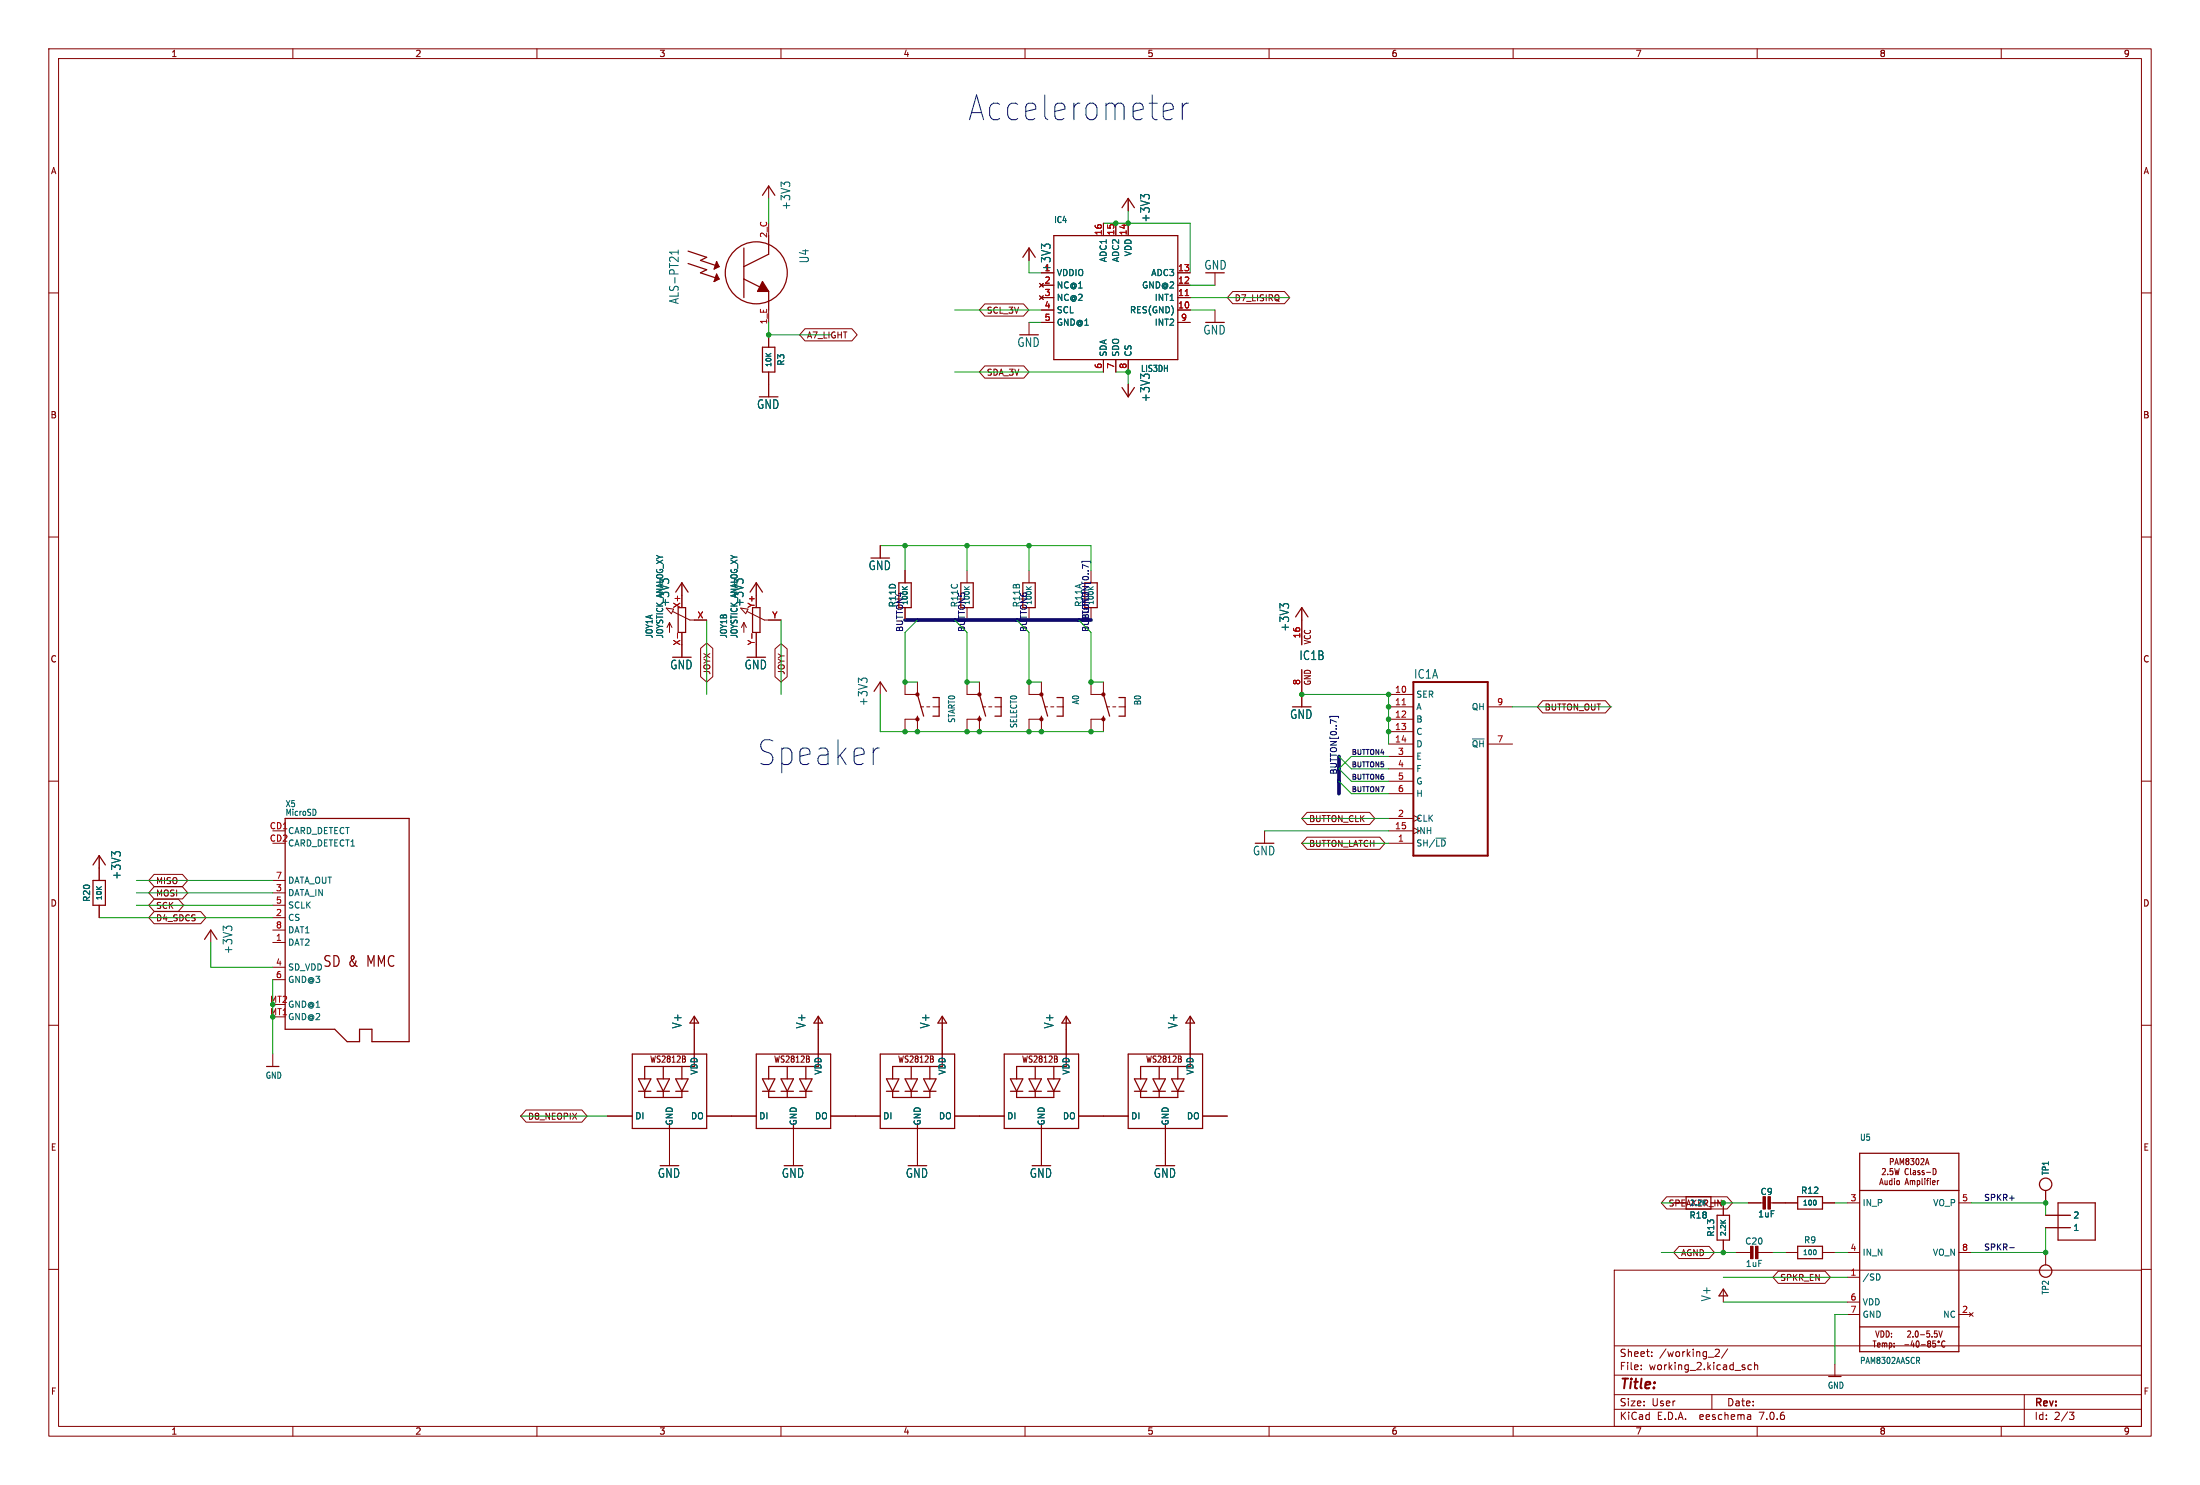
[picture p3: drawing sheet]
<svg xmlns="http://www.w3.org/2000/svg" width="451mm" height="304mm" viewBox="0 0 451 304" stroke-linecap="round" stroke-linejoin="round" font-family="sans-serif">
<g fill="none" stroke="#840000" stroke-width=".2">
<path d="M10 10h430.7v284.2h-430.7zM12 12h426.7v280.2h-426.7zM60 10v2M110 10v2M160 10v2M210 10v2M260 10v2M310 10v2M360 10v2M410 10v2M157.5 38.1v2.5M10 60h2"/>
<path d="M210.8 50.8v2.5M213 58l.7 .8M213.4 58.4h2.5M213.7 58l-.7 .8M226.1 45.7v2.6M228.6 45.7v2.6M231.1 40.6v2.6M231.1 45.7v2.6M241.3 58.4h2.5M241.3 55.9h2.5M248.9 55.9v2.5M252.5 59.7h10.7l1 1.3-1 1.2h-10.7l-1-1.2z"/>
<path d="M438.7 60h2M157.5 68.6v2.5M157.5 76.2v5.1M164.9 67.3h9.6l1.1 1.3-1.1 1.2h-9.6l-1.1-1.2zM201.7 62.3h8l1.1 1.2-1.1 1.2h-8l-1-1.2zM201.7 75h8.1l1 1.2-1 1.2h-8.1l-1-1.2zM210.8 66v2.6M213 60.6l.7 .7M213.4 63.5h2.5M213.4 61h2.5M213.4 66h2.5M213.7 60.6l-.7 .7"/>
<path d="M226.1 73.7v2.5M228.6 73.7v2.5M231.1 73.7v2.5M231.1 78.7v2.6M241.3 63.5h2.5M241.3 61h2.5M241.3 66h2.5M248.9 63.5v2.5M10 110h2M139.7 119.4v2.5M154.9 119.4v2.5M180.3 111.8v2.5"/>
<path d="M185.4 116.8v2.6M198.1 116.8v2.6M210.8 116.8v2.6M438.7 110h2M136.5 124.6l1 1.1 .5-.9M137.2 127.5v2M137.2 127.5l-.5 1M137.2 127.5l.5 1M137.8 125.2l3.6 1.8h3.4M139.7 129.5v5.1M143.5 132.8l1.3-1.1 1.2 1.1v5.8l-1.2 1.1-1.3-1.1zM151.7 124.6l1.1 1.1 .4-.9"/>
<path d="M152.4 127.5v2M152.4 127.5l-.5 1M152.4 127.5l.5 1M153.1 125.2l3.5 1.8h3.4M154.9 129.5v5.1M158.8 132.9l1.2-1.1 1.3 1.1v5.7l-1.3 1.1-1.2-1.1zM180.3 139.7v2.5M185.4 139.7v2.5h2.6v-2.5M198.1 139.7v2.5h2.6v-2.5M210.8 139.7v2.5h2.6v-2.5M223.5 139.7v2.5h2.6v-2.5M266.7 124.5v7.6"/>
<path d="M266.7 137.2v7.6M10 160h2M185.4 149.9v-2.6h2.6v2.6M188.6 144.8h.6M189.9 144.8h.6M191.1 144.8h1.3M198.1 149.9v-2.6h2.6v2.6M201.3 144.8h.6M202.6 144.8h.6M203.8 144.8h1.3M210.8 149.9v-2.6h2.6v2.6M214 144.8h.6"/>
<path d="M215.3 144.8h.6M216.5 144.8h1.3M223.5 149.9v-2.6h2.6v2.6M226.7 144.8h.6M228 144.8h.6M229.2 144.8h1.3M284.5 142.2h5.1M284.5 144.8h5.1M284.5 147.3h5.1M284.5 149.9h5.1M284.5 152.4h5.1M284.5 154.9h5.1"/>
<path d="M284.5 157.5h5.1M304.8 144.8h5.1M304.8 152.4h5.1M316 143.5h12.9l1.1 1.3-1.1 1.2h-12.9l-1-1.2zM438.7 160h2M20.3 175.3v5M31.6 179.1h5.8l1.1 1.2-1.1 1.3h-5.8l-1.1-1.3zM259.1 170.2v2.5M267.8 166.4h12.8l1.1 1.2-1.1 1.3h-12.8l-1.1-1.3zM267.8 171.5h14.9l1.1 1.2-1.1 1.3h-14.9l-1.1-1.3zM284.5 160h5.1M284.5 172.7h5.1"/>
<path d="M284.5 170.2h5.1M284.5 167.6h5.1M284.5 162.6h5.1M289.6 169.5l1.2 .7-1.2 .6M20.3 185.4v2.6M31.6 186.7h9.5l1.1 1.3-1.1 1.2h-9.5l-1.1-1.2zM31.6 181.6h5.8l1.1 1.3-1.1 1.2h-5.8l-1.1-1.2zM31.6 184.2h5l1 1.2-1 1.3h-5l-1.1-1.3zM43.2 190.5v2.5M55.9 193h2.5M55.9 188h2.5M55.9 182.9h2.5"/>
<path d="M55.9 198.1h2.5M55.9 185.4h2.5M55.9 180.3h2.5M55.9 190.5h2.5M10 210h2M55.9 200.7h2.5M55.9 215.9v2.5M140.4 217v.4M142.2 208.3v7.6M165.8 217v.4M167.6 208.3v7.6M191.2 217v.4"/>
<path d="M193 208.3v7.6M216.6 217v.4M218.4 208.3v7.6M242 217v.4M243.8 208.3v7.6M438.7 210h2M107.8 227.4h11.4l1.1 1.2-1.1 1.2h-11.4l-1.1-1.2zM124.5 228.6h5M137.2 231.1v7.7M144.8 228.6h10.1M162.6 231.1v7.7M170.2 228.6h10.1"/>
<path d="M188 231.1v7.7M195.6 228.6h10.1M213.4 231.1v7.7M221 228.6h10.1M238.8 231.1v7.7M246.4 228.6h5.1M385.7 239.5l.4-.2 .2 .4-.7 .9h.7M387.3 238l.5-.2v-.4l-.5-.1v1.3M387.8 239.3h-.5l-.1 .6h.5l.1 .6-.2 .1-.4-.1M388.2 239.3l.2 1.3 .2-.9 .2 .9 .3-1.3M388.2 238.6l.4-1.3 .3 1.3M388.3 238.2h.5"/>
<path d="M389.3 238.6v-1.3l.3 .9 .4-.9v1.3M390.7 237.8l-.2-.2 .2-.3h.2l.2 .2-.2 .3M390.7 237.8l-.2 .3 .2 .5h.2l.2-.3-.2-.5M390.7 237.8h.2M391 239.5l-.1-.1a.62 .62 0 0 0-.7 .5 .62 .62 0 0 0 .4 .7l.4-.1M391.4 239.3v1.1l.2 .2M391.4 237.3h.7l-.3 .5 .3 .1v.5l-.2 .2-.5-.2M392 239.8h.4v.8M392.7 237.4l.1-.1a.72 .72 0 0 1 0 1.3 .94 .94 0 0 1-.1-1.2zM393.3 239.8h-.2l-.2 .1 .1 .2 .3 .1v.3h-.4M393.6 237.4l.4-.1 .2 .4-.7 .9h.7M394.2 239.8h-.3l-.1 .1v.2l.4 .1v.3h-.4"/>
<path d="M394.5 238.6l.3-1.3 .4 1.3M394.6 238.2h.5M396 239.3a.64 .64 0 0 1 .7 .7 .64 .64 0 0 1-.7 .6zM10 260h2M341.4 245.1h12.4l1.1 1.3-1.1 1.2h-12.4l-1-1.2zM344 255.3h6.2l1 1.2-1 1.3h-6.2l-1.1-1.3zM353.1 246.4v2.5M353.1 254v2.5M355.6 256.5h3.3M358.1 246.4h3.3M359.9 256.5h3.3M362.5 246.4h5.8"/>
<path d="M365.8 256.5h2.5M373.4 246.4h2.5M373.4 256.5h2.5M378.5 246.4h2.5M378.5 256.5h2.5M385.1 242.7l.4-1.3 .3 1.3M385.2 242.3h.5M386.2 241.8v.8l.4-.1M386.6 241.8v.9M386.7 240.5v.1M387.6 241.9l-.3-.1-.2 .2 .1 .6h.4M387.6 241.4v1.3"/>
<path d="M388.1 241.4v.1M388.1 241.8v.9M388.7 241.9l.3-.1 .2 .2v.4l-.2 .3-.4-.3zM390.3 242.7l.3-1.3 .4 1.3M390.4 242.3h.5M391.4 241.9l.3-.1 .1 .2M391.4 241.8v.9M391.8 242l.2-.2 .2 .1 .1 .8M391.8 242v.7M392.4 240.1l-.5 .2 .2 .3 .3-.1M392.8 241.9l.3-.1 .2 .2-.1 .6h-.4M392.8 241.8v1.3"/>
<path d="M393.8 241.4v1.1l.1 .2M394.3 241.4v.1M394.3 241.8v.9M394.7 240.1h.8M394.7 241.8h.4M395.1 241.4l-.2 .2v1.1M395.5 241.4v.1M395.5 241.8v.9M395.9 242.2l.6-.1-.1-.2-.3-.1-.2 .2 .1 .6h.4M396.9 241.8v.9M397.2 241.8l-.3 .2M401.3 246.4h2.6"/>
<path d="M401.3 256.5h2.6M419.1 243.8v2.6M419.1 256.5v2.6M419.1 251.5h5.1M419.1 248.9h5.1M438.7 260h2M330.7 260.2h108v32h-108zM330.7 275.7h108M336.3 279.6v.2M338.4 277.7v.2M338.4 276.9v.2M351.4 276.5l.6-.1 .3 .4-1 1.1h1"/>
<path d="M353.1 264.2v2.5M354 276.3l-1.3 1.9M358.8 279.6h-.4l-.3 .2 .2 .7h.5M359.5 279.7l.2-.1h.3l.1 1M359.5 279.1v1.5M364.3 260.4h9.6l1.1 1.2-1.1 1.3h-9.6l-1.1-1.3zM375.9 279.4v2.5M378.5 261.6h2.5M378.5 269.2h2.5M378.5 266.7h2.5M383.7 274.7h.7M384 274.7v1.2"/>
<path d="M384.3 272.6l.3 1.3 .4-1.3M384.7 275.5l.5-.1-.1-.3h-.3l-.1 .2v.6h.4M385.4 272.6a.64 .64 0 0 1 .6 .6 .64 .64 0 0 1-.6 .7zM385.6 275.2l.3-.1 .2 .2M385.6 275.1v.8M386.1 275.3l.2-.2h.2l.1 .8M386.1 275.3v.6M386.4 272.6a.64 .64 0 0 1 .7 .6 .64 .64 0 0 1-.7 .7zM387.1 275.1h.3l.2 .2-.1 .6h-.4M387.1 275.1v1.2M387.5 273.8v.1M387.5 273.1v.1"/>
<path d="M388.1 275.8v.1M388.1 275.1v.2M390.2 275.4h.9M390.8 272.7l.4-.1 .2 .4-.6 .9h.6M391.8 274.6l-.3 .9h.7M391.9 273.8v.1M392 275.1v.8M392.5 272.7l.1-.1a.72 .72 0 0 1 0 1.3 .94 .94 0 0 1-.1-1.2zM392.7 274.7h.1a.72 .72 0 0 1 0 1.2 .94 .94 0 0 1-.1-1.2zM393.5 273.4h.8M393.6 275.4h.9M395.1 275.2l-.2-.2 .2-.3h.2l.2 .2-.2 .3"/>
<path d="M395.1 275.2l-.2 .2 .2 .5h.2l.2-.2-.2-.5M395.1 275.2h.2M395.3 272.6h-.5l-.1 .6h.6v.6l-.1 .1-.5-.1M395.8 273.8v.1M396.5 274.7h-.5l-.1 .6 .6-.1v.6l-.1 .1-.5-.1M396.8 272.6h-.5v.6h.5v.6l-.1 .1-.4-.1M397.2 272.6l.4 1.3 .3-1.3M398.5 274.8l-.1-.1a.62 .62 0 0 0-.7 .5 .62 .62 0 0 0 .5 .7l.3-.1M401.3 269.2h2.6M403.5 268.9l.7 .7M404.2 268.9l-.7 .7M60 292.2v2"/>
<path d="M110 292.2v2M160 292.2v2M210 292.2v2M260 292.2v2M310 292.2v2M330.7 288.7h108M330.7 285.7h108M330.7 281.7h108M336.3 280.4v.2M350.7 285.7v3M358.6 289.8l.1 1M358.7 290.7l-.2 .1"/>
<path d="M358.7 290.1l-.2 .1M360 292.2v2M410 292.2v2M414.7 285.7v6.5M424 289.3h.9l-.5 .5 .4 .2 .1 .5-.3 .3h-.4"/>
<circle cx="397.2" cy="274.8" r=".17"/>
</g>
<g fill="#840000" stroke="#840000" stroke-width=".2">
<path d="M361.2 245.1h.5v2.6h-.5z"/>
<path d="M362.2 245.1h.5v2.6h-.5z"/>
<path d="M358.6 255.3h.6v2.5h-.6z"/>
<path d="M359.7 255.3h.5v2.5h-.5z"/>
<circle cx="200.7" cy="142.2" r=".33"/>
<circle cx="200.7" cy="147.3" r=".33"/>
<circle cx="226.1" cy="142.2" r=".33"/>
<circle cx="226.1" cy="147.3" r=".33"/>
<circle cx="188" cy="142.2" r=".33"/>
<circle cx="188" cy="147.3" r=".33"/>
<circle cx="213.4" cy="142.2" r=".33"/>
<circle cx="213.4" cy="147.3" r=".33"/>
</g>
<g fill="none" stroke="#840000" stroke-width=".25">
<path d="M141 54l3.8 1.2-1.3 .7 3.8 1.3M141 51.4l3.8 1.3-1.3 .6 3.8 1.3M146.6 54.6h.5l-.5 .3zM146.8 56.6l.3 .3h-.3v-.5l-.2 .8h.2l-.2 .2 .5-.2-.8 .5M146.8 53.6l-.5 1.5 1-.5M146.8 53.6v1M146.8 54.1l.3 .3h-.3M146.8 53.6l.5 1M147.3 57.2l-.5-1.1-.5 1.6M147.3 57.2l-1 .5M152.4 50.8v10.2M152.4 57.2l5.1 2.5v3.8"/>
<path d="M156.2 40l1.3-1.9 1.2 1.9M157.5 48.3v3.8l-5.1 2.5M209.5 52.7l1.3-1.9 1.3 1.9M215.9 48.3h25.4v25.4h-25.4zM229.9 42.5l1.2-1.9 1.3 1.9M156.2 71.1h2.5v5.1h-2.5zM229.9 79.4l1.2 1.9 1.3-1.9M184.1 119.4h2.6v5.1h-2.6zM196.8 119.4h2.6v5.1h-2.6zM209.5 119.4h2.6v5.1h-2.6zM222.2 119.4h2.6v5.1h-2.6zM138.4 121.3l1.3-1.9 1.3 1.9"/>
<path d="M138.9 124.5h1.6v5h-1.6zM153.7 121.3l1.2-1.9 1.3 1.9M154.2 124.5h1.5v5h-1.5zM265.4 126.4l1.3-1.9 1.3 1.9M179.1 141.6l1.2-1.9 1.3 1.9M188 142.2l1.2 4.5M188 146.7v.6M191.1 142.9h1.3v3.8h-1.3M200.7 142.2l1.2 4.5M200.7 146.7v.6M203.8 142.9h1.3v3.8h-1.3M213.4 142.2l1.2 4.5"/>
<path d="M213.4 146.7v.6M216.5 142.9h1.3v3.8h-1.3M226.1 142.2l1.2 4.5M226.1 146.7v.6M229.2 142.9h1.3v3.8h-1.3M19 177.2l1.3-1.9 1.3 1.9M58.4 167.6h25.4v45.8h-7.6v-2.6h-2.5v2.6h-2.6l-2.5-2.6h-10.2zM19 180.3h2.6v5.1h-2.6zM41.9 192.4l1.3-1.9 1.2 1.9M54.6 218.4h2.5M129.5 215.9h15.3v15.2h-15.3zM135.9 218.4v2.6"/>
<path d="M139.7 218.4v2.6M142.2 215.9v2.5h-10.1v2.6M142.2 208.2l.9 1.4h-1.7zM154.9 215.9h15.3v15.2h-15.3zM161.3 218.4v2.6M165.1 218.4v2.6M167.6 215.9v2.5h-10.1v2.6M167.6 208.2l.9 1.4h-1.7zM180.3 215.9h15.3v15.2h-15.3zM186.7 218.4v2.6M190.5 218.4v2.6M193 215.9v2.5h-10.1v2.6"/>
<path d="M193 208.2l.9 1.4h-1.7zM205.7 215.9h15.3v15.2h-15.3zM212.1 218.4v2.6M215.9 218.4v2.6M218.4 215.9v2.5h-10.1v2.6M218.4 208.2l.9 1.4h-1.7zM231.1 215.9h15.3v15.2h-15.3zM237.5 218.4v2.6M241.3 218.4v2.6M243.8 215.9v2.5h-10.1v2.6M243.8 208.2l.9 1.4h-1.7zM130.8 223.5h2.5"/>
<path d="M130.8 221h2.5l-1.2 2.5zM132.1 223.5v1.3h7.6v-1.3M134.6 223.5h2.6M134.6 221h2.6l-1.3 2.5zM135.9 223.5v1.3M138.4 223.5h2.6M138.4 221h2.6l-1.3 2.5zM156.2 223.5h2.5M156.2 221h2.5l-1.2 2.5zM157.5 223.5v1.3h7.6v-1.3M160 223.5h2.6M160 221h2.6l-1.3 2.5z"/>
<path d="M161.3 223.5v1.3M163.8 223.5h2.6M163.8 221h2.6l-1.3 2.5zM181.6 223.5h2.5M181.6 221h2.5l-1.2 2.5zM182.9 223.5v1.3h7.6v-1.3M185.4 223.5h2.6M185.4 221h2.6l-1.3 2.5zM186.7 223.5v1.3M189.2 223.5h2.6M189.2 221h2.6l-1.3 2.5zM207 223.5h2.5"/>
<path d="M207 221h2.5l-1.2 2.5zM208.3 223.5v1.3h7.6v-1.3M210.8 223.5h2.6M210.8 221h2.6l-1.3 2.5zM212.1 223.5v1.3M214.6 223.5h2.6M214.6 221h2.6l-1.3 2.5zM232.4 223.5h2.5M232.4 221h2.5l-1.2 2.5zM233.7 223.5v1.3h7.6v-1.3M236.2 223.5h2.6M236.2 221h2.6l-1.3 2.5z"/>
<path d="M237.5 223.5v1.3M240 223.5h2.6M240 221h2.6l-1.3 2.5zM381 236.2h20.3v40.7h-20.3zM345.4 245.1h5.1v2.6h-5.1zM351.8 248.9h2.5v5.1h-2.5zM368.3 245.1h5.1v2.6h-5.1zM368.3 255.3h5.1v2.5h-5.1zM381 243.8h20.3M421.6 246.4h7.7v7.6h-7.7zM353.1 264l.8 1.4h-1.7zM381 271.8h20.3"/>
<path d="M374.6 281.9h2.6"/>
<circle cx="154.9" cy="55.9" r="6.3"/>
<circle cx="419.1" cy="242.6" r="1.27"/>
<circle cx="419.1" cy="260.3" r="1.27"/>
</g>
<g fill="none" stroke="#006464" stroke-width=".2">
<path d="M160.7 37.8l-.7-.5v.9M160.9 37.4h.7M234.5 39.9h.8M138.9 51.2v.9M138.9 51.7h-1.7l.5 .4M214 50.5l-.6-.5v.9M214.2 50.1h.8M234.4 40.3l-.7-.5v1M234.4 77.1l-.7-.5v1M176.5 139.4l-.6-.5v.9M176.7 139h.8M184.9 120.2l.5 .5"/>
<path d="M185.9 120.2l-.6 .4M197.6 120.2l.5 .5M198.6 120.2l-.6 .4M210.3 120.2l.5 .5M211.3 120.2l-.6 .4M262.9 124.2l-.7-.5v.9M263.1 123.7h.7M23.5 175l-.6-.5v.9M23.7 174.5h.8M64.7 166v.7M46.4 190.2l-.7-.5v.9M46.6 189.8h.7"/>
<path d="M372 256l.1 .4-.1 .6M372 245.9l.1 .3-.1 .6M384.9 261l.3 .5-.3 .6"/>
</g>
<path d="M242.8 60.5h.7M138.8 129.7v1M154 129.8v.9M287.3 144.4h.7" fill="none" stroke="#a90000" stroke-width=".2"/>
<path d="M156.2 57.7l1.3 2h-2.3z" fill="#840000" stroke="#840000" stroke-width=".25"/>
<path d="M289.6 139.7h15.2v35.6h-15.2z" fill="none" stroke="#840000" stroke-width=".41"/>
<path d="M221.7 115.3v-.3h1.7v.3M272.5 147v-.3h1.7v.3" fill="none" stroke="#000084" stroke-width=".2"/>
<path d="M411.7 255.6h1" fill="none" stroke="#0f0f0f" stroke-width=".2"/>
<path d="M238.9 21.1h.9l.4 .3 .2 .9-2.1 .5M240.2 24.3l-.4 .2h-.9M242.2 21.1v3.4M243.5 21.1a1.13 1.13 0 0 0-1.3 1M179.7 153.2h.4" fill="none" stroke="#0000c2" stroke-width=".2"/>
<path d="M185.4 127h38.1M274.3 157.5v5.1" fill="none" stroke="#000084" stroke-width=".76"/>
<g fill="none" stroke="#009600" stroke-width=".2">
<path d="M157.5 40.6v5.1M210.8 53.3v2.6h2.6M226.1 45.7h17.7v10.2M231.1 43.2v2.5M243.8 58.4h5.1M157.5 66v2.6h12.7M195.6 63.5h17.8M195.6 76.2h30.5M210.8 66h2.6M228.6 76.2h2.5v2.5M243.8 63.5h5.1M243.8 61h20.4"/>
<path d="M180.3 111.8h43.2v5M185.4 111.8v5M198.1 111.8v5M210.8 111.8v5M144.8 127v15.2M160 127v15.2M188 127l-2.6 2.5v10.2h2.6M195.6 127l2.5 2.5v10.2h2.6M208.3 127l2.5 2.5v10.2h2.6M221 127l2.5 2.5v10.2h2.6M180.3 142.2v7.7h45.8M266.7 142.2h17.8v10.2"/>
<path d="M274.3 154.9l2.6 2.6h7.6M284.5 154.9h-7.6l-2.6 2.6 2.6 2.5h7.6M309.9 144.8h20.3M259.1 170.2h25.4M266.7 172.7h17.8M266.7 167.6h17.8M274.3 160l2.6 2.6h7.6M20.3 188h35.6M27.9 185.4h28M27.9 182.9h28M27.9 180.3h28M43.2 193v5.1h12.7"/>
<path d="M55.9 200.7v15.2M106.7 228.6h17.8M340.4 246.4h2.5M340.4 256.5h15.2M353.1 246.4h5M363.2 256.5h2.6M375.9 246.4h2.6M375.9 256.5h2.6M403.9 246.4h15.2v2.5M419.1 251.5v5h-15.2M353.1 261.6h25.4M353.1 266.7h25.4"/>
<path d="M378.5 269.2h-2.6v10.2"/>
</g>
<g fill="#009600" stroke="#009600" stroke-width=".2">
<circle cx="228.6" cy="45.7" r=".46"/>
<circle cx="231.1" cy="76.2" r=".46"/>
<circle cx="157.5" cy="68.6" r=".46"/>
<circle cx="231.1" cy="45.7" r=".46"/>
<circle cx="284.5" cy="142.2" r=".46"/>
<circle cx="284.5" cy="144.8" r=".46"/>
<circle cx="223.5" cy="139.7" r=".46"/>
<circle cx="223.5" cy="149.9" r=".46"/>
<circle cx="266.7" cy="142.2" r=".46"/>
<circle cx="198.1" cy="149.9" r=".46"/>
<circle cx="210.8" cy="149.9" r=".46"/>
<circle cx="200.7" cy="149.9" r=".46"/>
<circle cx="198.1" cy="139.7" r=".46"/>
<circle cx="185.4" cy="139.7" r=".46"/>
<circle cx="213.4" cy="149.9" r=".46"/>
<circle cx="188" cy="149.9" r=".46"/>
<circle cx="185.4" cy="149.9" r=".46"/>
<circle cx="284.5" cy="149.9" r=".46"/>
<circle cx="284.5" cy="147.3" r=".46"/>
<circle cx="353.1" cy="246.4" r=".46"/>
<circle cx="419.1" cy="246.4" r=".46"/>
<circle cx="353.1" cy="256.5" r=".46"/>
<circle cx="419.1" cy="256.5" r=".46"/>
<circle cx="210.8" cy="111.8" r=".46"/>
<circle cx="198.1" cy="111.8" r=".46"/>
<circle cx="210.8" cy="139.7" r=".46"/>
<circle cx="185.4" cy="111.8" r=".46"/>
<circle cx="55.9" cy="205.7" r=".46"/>
<circle cx="55.9" cy="208.3" r=".46"/>
</g>
<g font-size="7.1" fill="#0000c2">
<text x="198.1" y="25.2">Accelerometer</text>
<text x="154.9" y="157.2">Speaker</text>
</g>
<g font-size="3" fill="#840000">
<text x="66" y="198.4">SD &amp;</text>
<text x="75.4" y="198.4">MMC</text>
</g>
<text font-size="2.8" fill="#840000" x="331.7" y="285.1">Title:</text>
<g font-size="2.5" fill="#006464">
<text x="162.1" y="43.1" transform="rotate(-90 162.1 43.1)">+3V3</text>
<text x="235.8" y="45.7" transform="rotate(-90 235.8 45.7)">+3V3</text>
<text x="165.9" y="54" transform="rotate(-90 165.9 54)">U4</text>
<text x="246.6" y="55.4">GND</text>
<text x="139.3" y="62.4" transform="rotate(-90 139.3 62.4)">ALS-PT21</text>
<text x="208.3" y="71.3">GND</text>
<text x="246.4" y="68.7">GND</text>
<text x="155" y="84">GND</text>
<text x="235.8" y="82.5" transform="rotate(-90 235.8 82.5)">+3V3</text>
<text x="177.9" y="117">GND</text>
<text x="137.3" y="124.4" transform="rotate(-90 137.3 124.4)">+3V3</text>
<text x="152.5" y="124.4" transform="rotate(-90 152.5 124.4)">+3V3</text>
<text x="264.3" y="129.5" transform="rotate(-90 264.3 129.5)">+3V3</text>
<text x="137.2" y="137.3">GND</text>
<text x="152.5" y="137.3">GND</text>
<text x="266.1" y="135.4">IC1B</text>
<text x="289.6" y="139.2">IC1A</text>
<text x="177.9" y="144.7" transform="rotate(-90 177.9 144.7)">+3V3</text>
<text x="264.2" y="147.5">GND</text>
<text x="256.6" y="175.4">GND</text>
<text x="25" y="180.3" transform="rotate(-90 25 180.3)">+3V3</text>
<text x="47.8" y="195.5" transform="rotate(-90 47.8 195.5)">+3V3</text>
<text x="139.8" y="210.8" transform="rotate(-90 139.8 210.8)">V+</text>
<text x="165.2" y="210.8" transform="rotate(-90 165.2 210.8)">V+</text>
<text x="190.6" y="210.8" transform="rotate(-90 190.6 210.8)">V+</text>
<text x="216" y="210.8" transform="rotate(-90 216 210.8)">V+</text>
<text x="241.4" y="210.8" transform="rotate(-90 241.4 210.8)">V+</text>
<text x="134.7" y="241.4">GND</text>
<text x="160.1" y="241.4">GND</text>
<text x="185.5" y="241.4">GND</text>
<text x="210.9" y="241.4">GND</text>
<text x="236.3" y="241.4">GND</text>
<text x="350.7" y="266.6" transform="rotate(-90 350.7 266.6)">V+</text>
</g>
<text font-size="2.5" fill="#840000" x="215.5" y="55.8" transform="rotate(-90 215.5 55.8)">+3V3</text>
<g font-size="2.1" fill="#840000">
<text x="331.7" y="280.8">File:</text>
<text x="331.7" y="278.1">Sheet:</text>
<text x="337.8" y="280.8">working_2.kicad_sch</text>
<text x="340" y="278.1">/working_2/</text>
<text x="331.7" y="291">KiCad</text>
<text x="331.7" y="288.2">Size:</text>
<text x="338.4" y="288.2">User</text>
<text x="339.5" y="291">E.D.A.</text>
<text x="348.3" y="291">eeschema</text>
<text x="353.7" y="288.2">Date:</text>
<text x="360.7" y="291">7.0.6</text>
<text x="416.7" y="288.5">Rev:</text>
<text x="416.7" y="291">Id:</text>
<text x="420.8" y="291">2/3</text>
</g>
<g font-size="1.8" fill="#840000">
<text x="35" y="11.9">1</text>
<text x="85" y="11.9">2</text>
<text x="135" y="11.9">3</text>
<text x="185" y="11.9">4</text>
<text x="235" y="11.9">5</text>
<text x="285" y="11.9">6</text>
<text x="335" y="11.9">7</text>
<text x="385" y="11.9">8</text>
<text x="435" y="11.9">9</text>
<text x="10.3" y="35.9">A</text>
<text x="439.1" y="35.9">A</text>
<text x="10.3" y="85.9">B</text>
<text x="439" y="85.9">B</text>
<text x="10.3" y="135.9">C</text>
<text x="268.8" y="132.1" transform="rotate(-90 268.8 132.1)">VCC</text>
<text x="439" y="135.9">C</text>
<text x="268.8" y="140.5" transform="rotate(-90 268.8 140.5)">GND</text>
<text x="10.3" y="185.9">D</text>
<text x="439" y="185.9">D</text>
<text x="133.1" y="217.8">WS2812B</text>
<text x="158.5" y="217.8">WS2812B</text>
<text x="183.9" y="217.8">WS2812B</text>
<text x="209.3" y="217.8">WS2812B</text>
<text x="234.7" y="217.8">WS2812B</text>
<text x="10.3" y="235.9">E</text>
<text x="439" y="235.9">E</text>
<text x="10.3" y="285.9">F</text>
<text x="439.1" y="285.9">F</text>
<text x="35" y="294">1</text>
<text x="85" y="294">2</text>
<text x="135" y="294">3</text>
<text x="185" y="294">4</text>
<text x="235" y="294">5</text>
<text x="285" y="294">6</text>
<text x="335" y="294">7</text>
<text x="385" y="294">8</text>
<text x="435" y="294">9</text>
</g>
<g font-size="1.8" fill="#006464">
<text x="215.9" y="45.9">IC4</text>
<text x="226.9" y="53.8" transform="rotate(-90 226.9 53.8)">ADC1</text>
<text x="229.5" y="53.8" transform="rotate(-90 229.5 53.8)">ADC2</text>
<text x="232" y="52.6" transform="rotate(-90 232 52.6)">VDD</text>
<text x="216.4" y="56.7">VDDIO</text>
<text x="216.4" y="59.3">NC@1</text>
<text x="233.9" y="59.3">GND@2</text>
<text x="235.8" y="56.7">ADC3</text>
<text x="216.4" y="61.8">NC@2</text>
<text x="216.4" y="64.4">SCL</text>
<text x="231.4" y="64.4">RES(GND)</text>
<text x="236.5" y="61.8">INT1</text>
<text x="216.4" y="66.9">GND@1</text>
<text x="236.5" y="66.9">INT2</text>
<text x="160.9" y="75" transform="rotate(-90 160.9 75)">R3</text>
<text x="226.9" y="73.2" transform="rotate(-90 226.9 73.2)">SDA</text>
<text x="229.5" y="73.2" transform="rotate(-90 229.5 73.2)">SDO</text>
<text x="232" y="73.2" transform="rotate(-90 232 73.2)">CS</text>
<text x="233.7" y="76.4">LIS3DH</text>
<text x="183.7" y="124.5" transform="rotate(-90 183.7 124.5)">R11D</text>
<text x="133.9" y="130.8" transform="rotate(-90 133.9 130.8)">JOY1A</text>
<text x="136.1" y="130.8" transform="rotate(-90 136.1 130.8)">JOYSTICK_ANALOG_XY</text>
<text x="149.1" y="130.8" transform="rotate(-90 149.1 130.8)">JOY1B</text>
<text x="151.3" y="130.8" transform="rotate(-90 151.3 130.8)">JOYSTICK_ANALOG_XY</text>
<text x="290.1" y="143.1">SER</text>
<text x="195.9" y="148.2" transform="rotate(-90 195.9 148.2)">START0</text>
<text x="208.6" y="149.2" transform="rotate(-90 208.6 149.2)">SELECT0</text>
<text x="221.3" y="144.4" transform="rotate(-90 221.3 144.4)">A0</text>
<text x="234" y="144.6" transform="rotate(-90 234 144.6)">B0</text>
<text x="290.1" y="145.6">A</text>
<text x="290.1" y="148.2">B</text>
<text x="301.4" y="145.6">QH</text>
<text x="290.1" y="150.7">C</text>
<text x="290.1" y="153.3">D</text>
<text x="290.1" y="155.8">E</text>
<text x="301.4" y="153.3">~{QH}</text>
<text x="290.1" y="158.3">F</text>
<text x="290.1" y="160.9">G</text>
<text x="58.4" y="165.5">X5</text>
<text x="58.4" y="167.3">MicroSD</text>
<text x="290.1" y="163.4">H</text>
<text x="58.9" y="171">CARD_DETECT</text>
<text x="58.9" y="173.6">CARD_DETECT1</text>
<text x="290.1" y="173.6">SH/~{LD}</text>
<text x="290.1" y="171">INH</text>
<text x="290.1" y="168.5">CLK</text>
<text x="18.6" y="184.8" transform="rotate(-90 18.6 184.8)">R20</text>
<text x="58.9" y="183.7">DATA_IN</text>
<text x="58.9" y="181.2">DATA_OUT</text>
<text x="58.9" y="188.8">CS</text>
<text x="58.9" y="186.3">SCLK</text>
<text x="58.9" y="191.4">DAT1</text>
<text x="58.9" y="193.9">DAT2</text>
<text x="58.9" y="199">SD_VDD</text>
<text x="58.9" y="201.5">GND@3</text>
<text x="58.9" y="209.1">GND@2</text>
<text x="58.9" y="206.6">GND@1</text>
<text x="54.3" y="221.1">GND</text>
<text x="143.1" y="220.2" transform="rotate(-90 143.1 220.2)">VDD</text>
<text x="168.5" y="220.2" transform="rotate(-90 168.5 220.2)">VDD</text>
<text x="193.9" y="220.2" transform="rotate(-90 193.9 220.2)">VDD</text>
<text x="219.3" y="220.2" transform="rotate(-90 219.3 220.2)">VDD</text>
<text x="244.7" y="220.2" transform="rotate(-90 244.7 220.2)">VDD</text>
<text x="130" y="229.5">DI</text>
<text x="138" y="230.6" transform="rotate(-90 138 230.6)">GND</text>
<text x="141.5" y="229.5">DO</text>
<text x="155.4" y="229.5">DI</text>
<text x="163.4" y="230.6" transform="rotate(-90 163.4 230.6)">GND</text>
<text x="166.9" y="229.5">DO</text>
<text x="180.8" y="229.5">DI</text>
<text x="188.8" y="230.6" transform="rotate(-90 188.8 230.6)">GND</text>
<text x="192.3" y="229.5">DO</text>
<text x="206.2" y="229.5">DI</text>
<text x="214.2" y="230.6" transform="rotate(-90 214.2 230.6)">GND</text>
<text x="217.7" y="229.5">DO</text>
<text x="231.6" y="229.5">DI</text>
<text x="239.6" y="230.6" transform="rotate(-90 239.6 230.6)">GND</text>
<text x="243.1" y="229.5">DO</text>
<text x="381" y="233.8">U5</text>
<text x="360.6" y="245">C9</text>
<text x="368.9" y="244.7">R12</text>
<text x="420" y="240.8" transform="rotate(-90 420 240.8)">TP1</text>
<text x="346" y="249.8">R18</text>
<text x="360.1" y="249.5">1uF</text>
<text x="381.5" y="247.2">IN_P</text>
<text x="396" y="247.2">VO_P</text>
<text x="424.7" y="249.8">2</text>
<text x="351.4" y="253.4" transform="rotate(-90 351.4 253.4)">R13</text>
<text x="357.4" y="255.1">C20</text>
<text x="369.5" y="254.9">R9</text>
<text x="381.5" y="257.4">IN_N</text>
<text x="395.9" y="257.4">VO_N</text>
<text x="424.7" y="252.3">1</text>
<text x="357.6" y="259.7">1uF</text>
<text x="381.5" y="262.5">/SD</text>
<text x="381.5" y="267.6">VDD</text>
<text x="420" y="265.3" transform="rotate(-90 420 265.3)">TP2</text>
<text x="381.5" y="270.1">GND</text>
<text x="398" y="270.1">NC</text>
<text x="381" y="279.6">PAM8302AASCR</text>
<text x="374.4" y="284.6">GND</text>
</g>
<g font-size="1.8" fill="#a90000">
<text x="157.2" y="48.8" transform="rotate(-90 157.2 48.8)">2_C</text>
<text x="225.8" y="48.3" transform="rotate(-90 225.8 48.3)">16</text>
<text x="228.3" y="48.3" transform="rotate(-90 228.3 48.3)">15</text>
<text x="230.9" y="48.3" transform="rotate(-90 230.9 48.3)">14</text>
<text x="213.9" y="55.6">1</text>
<text x="213.9" y="58.2">2</text>
<text x="241.3" y="58.2">12</text>
<text x="241.3" y="55.6">13</text>
<text x="213.9" y="60.7">3</text>
<text x="213.9" y="63.2">4</text>
<text x="213.9" y="65.8">5</text>
<text x="241.3" y="63.2">10</text>
<text x="241.3" y="60.7">11</text>
<text x="241.9" y="65.8">9</text>
<text x="157.2" y="66.5" transform="rotate(-90 157.2 66.5)">1_E</text>
<text x="225.8" y="75.6" transform="rotate(-90 225.8 75.6)">6</text>
<text x="228.3" y="75.6" transform="rotate(-90 228.3 75.6)">7</text>
<text x="230.9" y="75.6" transform="rotate(-90 230.9 75.6)">8</text>
<text x="139.4" y="124.7" transform="rotate(-90 139.4 124.7)">X+</text>
<text x="154.7" y="124.6" transform="rotate(-90 154.7 124.6)">Y+</text>
<text x="142.8" y="126.7">X</text>
<text x="158.1" y="126.7">Y</text>
<text x="266.4" y="130.9" transform="rotate(-90 266.4 130.9)">16</text>
<text x="139.4" y="132.3" transform="rotate(-90 139.4 132.3)">X-</text>
<text x="154.7" y="132.2" transform="rotate(-90 154.7 132.2)">Y-</text>
<text x="266.4" y="140.4" transform="rotate(-90 266.4 140.4)">8</text>
<text x="285.7" y="142">10</text>
<text x="285.7" y="144.5">11</text>
<text x="285.7" y="147.1">12</text>
<text x="285.7" y="149.6">13</text>
<text x="306.6" y="144.5">9</text>
<text x="285.7" y="152.1">14</text>
<text x="286.3" y="154.7">3</text>
<text x="306.6" y="152.1">7</text>
<text x="286.3" y="157.2">4</text>
<text x="286.3" y="159.8">5</text>
<text x="286.3" y="167.4">2</text>
<text x="286.3" y="162.3">6</text>
<text x="55.2" y="169.9">CD1</text>
<text x="55.2" y="172.5">CD2</text>
<text x="285.7" y="169.9">15</text>
<text x="286.3" y="172.5">1</text>
<text x="56.4" y="182.6">3</text>
<text x="56.4" y="185.2">5</text>
<text x="56.4" y="180.1">7</text>
<text x="56.4" y="187.7">2</text>
<text x="56.4" y="190.2">8</text>
<text x="56.4" y="192.8">1</text>
<text x="56.4" y="197.9">4</text>
<text x="56.4" y="200.4">6</text>
<text x="55.2" y="208">MT1</text>
<text x="55.2" y="205.5">MT2</text>
<text x="379" y="246.1">3</text>
<text x="401.9" y="246.1">5</text>
<text x="379" y="256.3">4</text>
<text x="401.9" y="256.3">8</text>
<text x="379" y="261.4">1</text>
<text x="379" y="266.4">6</text>
<text x="379" y="269">7</text>
<text x="401.9" y="269">2</text>
</g>
<g font-size="1.8" fill="#0f0f0f">
<text x="196.4" y="124.5" transform="rotate(-90 196.4 124.5)">R11C</text>
<text x="209.1" y="124.5" transform="rotate(-90 209.1 124.5)">R11B</text>
<text x="221.8" y="124.4" transform="rotate(-90 221.8 124.4)">R11A</text>
</g>
<g font-size="1.7" fill="#840000">
<text x="202.1" y="64.4">SCL_3V</text>
<text x="252.9" y="61.9">D7_LISIRQ</text>
<text x="165.2" y="69.5">A7_LIGHT</text>
<text x="202.1" y="77.1">SDA_3V</text>
<text x="185.1" y="129.5" transform="rotate(-90 185.1 129.5)">BUTTON4</text>
<text x="145.7" y="138.3" transform="rotate(-90 145.7 138.3)">JOYX</text>
<text x="161" y="138.3" transform="rotate(-90 161 138.3)">JOYY</text>
<text x="316.4" y="145.7">BUTTON_OUT</text>
<text x="268.1" y="168.6">BUTTON_CLK</text>
<text x="268.1" y="173.7">BUTTON_LATCH</text>
<text x="31.9" y="183.8">MOSI</text>
<text x="31.9" y="181.3">MISO</text>
<text x="31.9" y="188.9">D4_SDCS</text>
<text x="31.9" y="186.4">SCK</text>
<text x="108.1" y="229.5">D8_NEOPIX</text>
<text x="341.8" y="247.3">SPEAKER_IN</text>
<text x="344.3" y="257.5">AGND</text>
<text x="364.6" y="262.6">SPKR_EN</text>
</g>
<g font-size="1.7" fill="#0f0f0f">
<text x="197.8" y="129.5" transform="rotate(-90 197.8 129.5)">BUTTON5</text>
<text x="210.5" y="129.5" transform="rotate(-90 210.5 129.5)">BUTTON6</text>
<text x="223.2" y="129.5" transform="rotate(-90 223.2 129.5)">BUTTON7</text>
<text x="406.4" y="246">SPKR+</text>
<text x="406.4" y="256.2">SPKR-</text>
</g>
<g font-size="1.7" fill="#000084">
<text x="223.2" y="127" transform="rotate(-90 223.2 127)">BUTTON[0..7]</text>
<text x="274" y="158.8" transform="rotate(-90 274 158.8)">BUTTON[0..7]</text>
</g>
<g font-size="1.4" fill="#006464">
<text x="158.3" y="75.3" transform="rotate(-90 158.3 75.3)">10K</text>
<text x="186.2" y="124.1" transform="rotate(-90 186.2 124.1)">100K</text>
<text x="21.1" y="184.6" transform="rotate(-90 21.1 184.6)">10K</text>
<text x="346.1" y="247.2">2.2K</text>
<text x="369.2" y="247.2">100</text>
<text x="353.9" y="253.4" transform="rotate(-90 353.9 253.4)">2.2K</text>
<text x="369.2" y="257.4">100</text>
</g>
<g font-size="1.4" fill="#0f0f0f">
<text x="198.9" y="124.1" transform="rotate(-90 198.9 124.1)">100K</text>
<text x="211.6" y="124.1" transform="rotate(-90 211.6 124.1)">100K</text>
<text x="224.3" y="124.1" transform="rotate(-90 224.3 124.1)">100K</text>
<text x="276.9" y="154.7">BUTTON4</text>
<text x="276.9" y="157.2">BUTTON5</text>
<text x="276.9" y="159.7">BUTTON6</text>
<text x="276.9" y="162.3">BUTTON7</text>
</g>
</svg>
